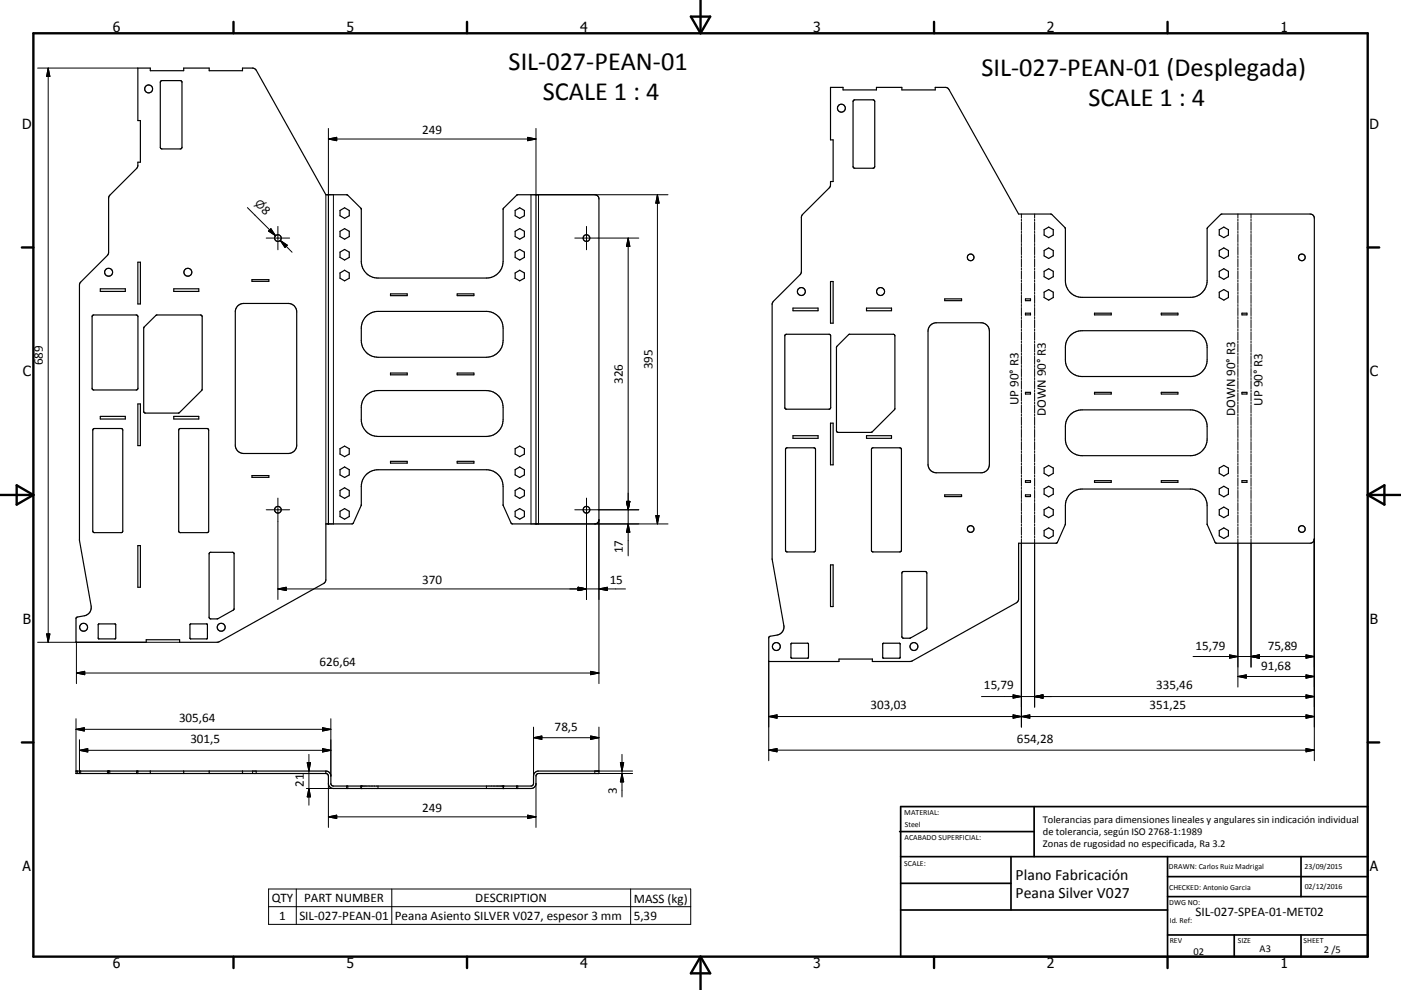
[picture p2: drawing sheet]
<svg xmlns="http://www.w3.org/2000/svg" width="420mm" height="297mm" viewBox="0 0 420 297" stroke-linecap="round" stroke-linejoin="round" font-family="sans-serif">
<g fill="none" stroke="#000" stroke-width=".36">
<path d="M41.3 20.4h3.8v.8h10v-.8h7.6v.8h10v-.8h3l.8 .3 21.2 37.7 6.5 .1 4.1 4.1v15.8a5 5 0 0 0 5 5h32.5a5 5 0 0 0 5-5v-15.7l4.2-4.2 23.3-.1a1.26 1.26 0 0 1 1.3 1.3v96.2a1.22 1.22 0 0 1-1.3 1.3h-24.8l-.3-.3-2.4-5.4v-5.6a5 5 0 0 0-5-5h-32.5a5 5 0 0 0-5 5v5.6l-2.4 5.5-.4 .2h-7.8v16.7l-.4 1-31.5 17.6-.7 .2h-11.2v-.8h-10.1v.8h-20.9l-.1-7.3 .4-.3 2.1-.4a2.53 2.53 0 0 0 2-2.9l-3.5-19.7v-76.6l.4-.9 8.3-8.4 .1-16.8 .2-.6 8.1-8.2 .4-.7v-1.2h.8v-12.5h-.8zM48.3 24.3l5.8-.1 .4 .3 .1 19.7-.4 .5h-5.6l-.5-.4v-19.6zM249 26.2h3.8v.8h10v-.8h7.6v.8h10v-.8h3l.8 .2 21.2 37.8h9.7l4.2 4.2 .1 15.8a5 5 0 0 0 5 5h32.5a5 5 0 0 0 5-5v-15.6l4.2-4.3 26.7-.1a1.22 1.22 0 0 1 1.2 1.3v96.2a1.26 1.26 0 0 1-1.2 1.3l-28.4-.1-2.5-5.6v-5.6a5 5 0 0 0-5-5h-32.5a5 5 0 0 0-5 5v5.5l-2.6 5.7-11.4 .1v16.7l-.4 1-31.5 17.6-.7 .2h-11.3v-.8h-10v.8h-21v-7.3l.4-.3 2.1-.4a2.49 2.49 0 0 0 2-2.9l-3.5-19.9v-76.4l.4-.9 8.3-8.4 .2-17.3 8.2-8.4 .3-.4 .1-1.4h.8v-12.5h-.8zM256 30.1l5.7-.1 .5 .3 .1 19.7-.4 .4-5.6 .1-.5-.4v-19.6zM98.5 58.4v98.8M160.7 58.4v98.8M41.3 78.7h.8v12.5h-.8zM101.9 63.2l1.4-.9 1.4 .9v1.5l-1.4 .8-1.4-.8zM101.9 69.4l1.4-.8 1.4 .8v1.6l-1.4 .8-1.4-.8zM101.9 75.6l1.4-.8 1.4 .8v1.6l-1.4 .8-1.4-.8zM154.4 63.2l1.4-.9 1.4 .9v1.5l-1.4 .8-1.4-.8zM154.4 69.4l1.4-.8 1.4 .8v1.6l-1.4 .8-1.4-.8z"/>
<path d="M154.4 75.6l1.4-.8 1.4 .8v1.6l-1.4 .8-1.4-.8zM313 68.9l1.4-.8 1.4 .8v1.6l-1.4 .8-1.4-.8zM313 75.2l1.4-.8 1.4 .8v1.6l-1.4 .7-1.4-.7zM365.5 68.9l1.4-.8 1.4 .8v1.6l-1.4 .8-1.4-.8zM365.5 75.2l1.4-.8 1.4 .8v1.6l-1.4 .7-1.4-.7zM27.7 94.7l.4-.2h12.7l.5 .2 .1 21.8-.3 .4-13 .1-.4-.2zM30.1 86.6h7.5v.8h-7.5zM43.2 98.1l3.9-3.6h13l.5 .3v22.1l-7 7h-10l-.5-.3v-25.1zM52.1 86.6h7.5v.8h-7.5zM71.4 91.6l.9-.5 .8-.1h13.3a2.5 2.5 0 0 1 2.6 2.6v40a2.55 2.55 0 0 1-2.6 2.4h-13.3a2.5 2.5 0 0 1-2.6-2.4v-40l.3-1.1zM75.5 83.9h5.1v.5h-5.1zM101.9 81.9l1.4-.8 1.4 .8v1.6l-1.4 .8-1.4-.8z"/>
<path d="M109.6 95.1a5 5 0 0 1 3.7-1.7h32.5a5.1 5.1 0 0 1 5 5v3.8a5.1 5.1 0 0 1-5 5h-32.5a5 5 0 0 1-5-5v-4.3l.4-1.5zM117.1 88.2h5v.5h-5zM137.1 88.2h5v.5h-5zM154.4 81.9l1.4-.8 1.4 .8v1.6l-1.4 .8-1.4-.8zM237.7 92.4h7.6v.8h-7.6zM249 84.5h.8v12.5h-.8zM259.8 92.4h7.5v.8h-7.5zM278.8 97.7l.9-.6 1-.3h13.4a2.5 2.5 0 0 1 2.5 2.5v40a2.5 2.5 0 0 1-2.5 2.5h-13.4a2.5 2.5 0 0 1-2.5-2.5v-40zM283.2 89.7h5.1v.5h-5.1zM307.4 89.7h1.5v.5h-1.5zM307.4 94h1.5v.5h-1.5zM313 81.4l1.4-.8 1.4 .8v1.6l-1.4 .8-1.4-.8z"/>
<path d="M313 87.7l1.4-.8 1.4 .8v1.6l-1.4 .7-1.4-.7zM328.1 94h5.1v.5h-5.1zM348.2 94h4.9v.5h-4.9zM365.5 81.4l1.4-.8 1.4 .8v1.6l-1.4 .8-1.4-.8zM365.5 87.7l1.4-.8 1.4 .8v1.6l-1.4 .7-1.4-.7zM372.3 94h1.5v.5h-1.5zM109.6 118.8a5 5 0 0 1 3.7-1.6h32.5a5.1 5.1 0 0 1 5 5v3.7a5.1 5.1 0 0 1-5 5h-32.5a5 5 0 0 1-5-5v-4.3l.4-1.5zM117.1 111.9h5v.6h-5zM137.1 111.9h5v.6h-5zM235.4 100.5l.4-.2h12.7l.5 .3v21.7l-.2 .4-13.2 .1-.3-.4zM254.4 100.4l13.4-.1 .5 .3v22.1l-7 7h-10l-.5-.3v-25.2zM307.4 117.7h1.5v.5h-1.5z"/>
<path d="M321.1 100.5l1.8-1.1 1.5-.2h32.5a5 5 0 0 1 5 5v3.8a5 5 0 0 1-5 5h-32.5a5 5 0 0 1-5-5v-3.8a5 5 0 0 1 1.7-3.7zM328.1 117.7h5.1v.5h-5.1zM348.2 117.7h4.9v.5h-4.9zM372.3 117.7h1.5v.5h-1.5zM27.9 128.8l.4-.2h8l.5 .3v30.4l-.3 .5h-8.2l-.5-.3zM30.1 124.9h7.5v.8h-7.5zM41.3 121.2h.8v12.5h-.8zM52.1 124.9h7.5v.8h-7.5zM53.8 128.7l8.3-.1 .4 .3 .1 30.4-.4 .5h-8.1l-.5-.3v-30.4zM101.9 134.6l1.4-.8 1.4 .8v1.6l-1.4 .8-1.4-.8zM117.1 138.4h5v.5h-5zM137.1 138.4h5v.5h-5z"/>
<path d="M154.4 134.6l1.4-.8 1.4 .8v1.6l-1.4 .8-1.4-.8zM235.7 134.4l8.3-.1 .5 .4v30.4l-.3 .5h-8.2l-.5-.4v-30.4zM237.7 130.7h7.6v.8h-7.6zM249 127h.8v12.5h-.8zM259.8 130.7h7.5v.8h-7.5zM261.3 134.6l.4-.3h8l.5 .4 .1 30.4-.4 .5h-8.2l-.4-.4zM321.1 124.2l1.3-.8 2-.4h32.5a5 5 0 0 1 5 5v3.7a5 5 0 0 1-5 5h-32.5a5 5 0 0 1-5-5v-3.7a5 5 0 0 1 1.7-3.8zM75.5 142.7h5.1v.5h-5.1zM101.9 153.4l1.4-.8 1.4 .8v1.6l-1.4 .8-1.4-.8zM101.9 140.9l1.4-.8 1.4 .8v1.6l-1.4 .8-1.4-.8zM101.9 147.2l1.4-.9 1.4 .9v1.5l-1.4 .8-1.4-.8zM154.4 153.4l1.4-.8 1.4 .8v1.6l-1.4 .8-1.4-.8z"/>
<path d="M154.4 140.9l1.4-.8 1.4 .8v1.6l-1.4 .8-1.4-.8zM154.4 147.2l1.4-.9 1.4 .9v1.5l-1.4 .8-1.4-.8zM283.2 148.5h5.1v.5h-5.1zM307.4 148.5h1.5v.5h-1.5zM307.4 144.2h1.5v.5h-1.5zM313 159.2l1.4-.8 1.4 .8v1.6l-1.4 .7-1.4-.7zM313 140.4l1.4-.8 1.4 .8v1.6l-1.4 .8-1.4-.8zM313 146.7l1.4-.8 1.4 .8v1.6l-1.4 .8-1.4-.8zM313 152.9l1.4-.8 1.4 .8v1.6l-1.4 .8-1.4-.8zM328.1 144.2h5.1v.5h-5.1zM348.2 144.2h4.9v.5h-4.9zM365.5 159.2l1.4-.8 1.4 .8v1.6l-1.4 .7-1.4-.7z"/>
<path d="M365.5 140.4l1.4-.8 1.4 .8v1.6l-1.4 .8-1.4-.8zM365.5 146.7l1.4-.8 1.4 .8v1.6l-1.4 .8-1.4-.8zM365.5 152.9l1.4-.8 1.4 .8v1.6l-1.4 .8-1.4-.8zM372.3 144.2h1.5v.5h-1.5zM41.3 163.7h.8v12.5h-.8zM62.9 165.8l6.8-.1 .5 .5v16.5l-5.1 3h-2.1l-.3-.5v-19zM249 169.5h.8v12.5h-.8zM270.5 171.7l.4-.2h6.5l.5 .5v16.5l-5.2 3-2-.1-.3-.4zM29.5 187.3h5.1v4.3l-5 .1zM56.9 187.3h5.2l.1 4.2-5.1 .2zM237.2 193h5.1v4.4h-5.1zM264.7 193h5.1v4.4h-5.1z"/>
<path d="M23.8 231.3v.8M32.6 231.3v.8M41.3 231.3v.8M45.1 231.3v.8M55.1 231.3v.8M62.7 231.3v.8M72.7 231.3v.8M97.7 231.3h-74.9v.8h74.9M97.7 231.3v.8M97.7 231.3a1.47 1.47 0 0 1 1.5 1.5v2.5l.4 .4 .4 .1h59.2l.4-.1 .3-.4 .1-2.5a1.48 1.48 0 0 1 1.5-1.5h18.1v.8h-18.3l-.6 .5v2.5a1.47 1.47 0 0 1-1.5 1.5h-59.2a1.48 1.48 0 0 1-1.5-1.5l-.1-2.5-.7-.5M108.3 235.8v.8M150.8 235.8v.8"/>
<circle cx="44.6" cy="26.7" r="1.19"/>
<circle cx="252.2" cy="32.5" r="1.19"/>
<circle cx="83.3" cy="71.4" r=".99"/>
<circle cx="175.8" cy="71.4" r="1"/>
<circle cx="291" cy="77.2" r="1"/>
<circle cx="390.3" cy="77.2" r="1"/>
<circle cx="32.6" cy="81.7" r="1.19"/>
<circle cx="56.3" cy="81.7" r="1.18"/>
<circle cx="240.3" cy="87.5" r="1.18"/>
<circle cx="264" cy="87.5" r="1.18"/>
<circle cx="83.3" cy="152.9" r="1"/>
<circle cx="175.8" cy="152.9" r="1"/>
<circle cx="291" cy="158.7" r=".99"/>
<circle cx="390.3" cy="158.7" r="1"/>
<circle cx="25.1" cy="188.2" r="1.19"/>
<circle cx="66.3" cy="188.2" r="1.19"/>
<circle cx="232.7" cy="194" r="1.18"/>
<circle cx="274" cy="194" r="1.18"/>
</g>
<g fill="none" stroke="#000" stroke-width=".3">
<path d="M11.3 20.4h30M14.5 20.4v172.3M14.5 20.4l.5 2.5h-1zM98.5 38.5v19.9M160.7 38.5v19.9h39.6M97.7 58.4v98.8M98.5 41.7l2.4-.5v1zM98.5 41.7h62.2M100 58.4v98.8M158.2 41.2l2.5 .5-2.5 .5zM159.2 58.4v98.8M161.5 58.4v98.8"/>
<path d="M197.1 58.4v98.8M197.1 58.4l.5 2.5h-1zM74.2 62.3l8.4 8.4M79.8 71.4h7M80.5 69.3l.7-.7 1.4 2.1zM83.3 67.9v7M84 72.1l3.6 3.6M84 72.1l2.1 1.5-.7 .6zM172.3 71.4h19.2M175.8 67.9v7M188.3 71.4v95.4M188.3 71.4l.5 2.5h-1z"/>
<path d="M306.2 64.2v1.2M306.2 65.7v.6M306.2 66.7v2.4M306.2 69.4v.6M306.2 70.3v2.4M306.2 73.1v.6M306.2 74v2.4M306.2 76.7v.6M306.2 77.6v2.5M310.2 64.2v1.2M310.2 65.7v.6M310.2 66.7v2.4"/>
<path d="M310.2 69.4v.6M310.2 70.3v2.4M310.2 73.1v.6M310.2 74v2.4M310.2 76.7v.6M310.2 77.6v2.5M371.1 64.2v1.2M371.1 65.7v.6M371.1 66.7v2.4M371.1 69.4v.6M371.1 70.3v2.4M371.1 73.1v.6"/>
<path d="M371.1 74v2.4M371.1 76.7v.6M371.1 77.6v2.5M375.1 64.2v1.2M375.1 65.7v.6M375.1 66.7v2.4M375.1 69.4v.6M375.1 70.3v2.4M375.1 73.1v.6M375.1 74v2.4M375.1 76.7v.6M375.1 77.6v2.5"/>
<path d="M306.2 80.4v.6M306.2 81.3v2.4M306.2 84v.6M306.2 84.9v2.5M306.2 87.7v.6M306.2 88.6v2.4M306.2 91.3v.7M306.2 92.3v2.4M306.2 95v.6M306.2 95.9v2.5M306.2 98.7v.6M306.2 99.6v2.4"/>
<path d="M310.2 80.4v.6M310.2 81.3v2.4M310.2 84v.6M310.2 84.9v2.5M310.2 87.7v.6M310.2 88.6v2.4M310.2 91.3v.7M310.2 92.3v2.4M310.2 95v.6M310.2 95.9v2.5M310.2 98.7v.6M310.2 99.6v2.4"/>
<path d="M371.1 80.4v.6M371.1 81.3v2.4M371.1 84v.6M371.1 84.9v2.5M371.1 87.7v.6M371.1 88.6v2.4M371.1 91.3v.7M371.1 92.3v2.4M371.1 95v.6M371.1 95.9v2.5M371.1 98.7v.6M371.1 99.6v2.4"/>
<path d="M375.1 80.4v.6M375.1 81.3v2.4M375.1 84v.6M375.1 84.9v2.5M375.1 87.7v.6M375.1 88.6v2.4M375.1 91.3v.7M375.1 92.3v2.4M375.1 95v.6M375.1 95.9v2.5M375.1 98.7v.6M375.1 99.6v2.4"/>
<path d="M306.2 102.3v.6M306.2 103.2v2.5M306.2 106v.6M306.2 106.9v2.4M306.2 109.6v.6M306.2 110.5v2.5M306.2 113.3v.6M306.2 114.2v2.4M306.2 116.9v.7M306.2 117.9v2.4M310.2 102.3v.6M310.2 103.2v2.5"/>
<path d="M310.2 106v.6M310.2 106.9v2.4M310.2 109.6v.6M310.2 110.5v2.5M310.2 113.3v.6M310.2 114.2v2.4M310.2 116.9v.7M310.2 117.9v2.4M371.1 102.3v.6M371.1 103.2v2.5M371.1 106v.6M371.1 106.9v2.4"/>
<path d="M371.1 109.6v.6M371.1 110.5v2.5M371.1 113.3v.6M371.1 114.2v2.4M371.1 116.9v.7M371.1 117.9v2.4M375.1 102.3v.6M375.1 103.2v2.5M375.1 106v.6M375.1 106.9v2.4M375.1 109.6v.6M375.1 110.5v2.5"/>
<path d="M375.1 113.3v.6M375.1 114.2v2.4M375.1 116.9v.7M375.1 117.9v2.4M306.2 120.6v.6M306.2 121.5v2.5M306.2 124.3v.6M306.2 125.2v2.4M306.2 127.9v.6M306.2 128.8v2.5M306.2 131.6v.6M306.2 132.5v2.4"/>
<path d="M306.2 135.2v.6M306.2 136.1v2.5M306.2 138.9v.6M306.2 139.8v2.4M310.2 120.6v.6M310.2 121.5v2.5M310.2 124.3v.6M310.2 125.2v2.4M310.2 127.9v.6M310.2 128.8v2.5M310.2 131.6v.6M310.2 132.5v2.4"/>
<path d="M310.2 135.2v.6M310.2 136.1v2.5M310.2 138.9v.6M310.2 139.8v2.4M371.1 120.6v.6M371.1 121.5v2.5M371.1 124.3v.6M371.1 125.2v2.4M371.1 127.9v.6M371.1 128.8v2.5M371.1 131.6v.6M371.1 132.5v2.4"/>
<path d="M371.1 135.2v.6M371.1 136.1v2.5M371.1 138.9v.6M371.1 139.8v2.4M375.1 120.6v.6M375.1 121.5v2.5M375.1 124.3v.6M375.1 125.2v2.4M375.1 127.9v.6M375.1 128.8v2.5M375.1 131.6v.6M375.1 132.5v2.4"/>
<path d="M375.1 135.2v.6M375.1 136.1v2.5M375.1 138.9v.6M375.1 139.8v2.4M79.8 152.9h7M83.3 149.4v30.5M160.7 157.2h39.6M172.3 152.9h19.2M175.8 149.4v30.5M179.6 155.9v49.2M187.8 150.4h1l-.5 2.5zM188.3 157.2l.5 2.5h-1z"/>
<path d="M196.6 154.7h1l-.5 2.5zM306.2 142.6v.6M306.2 143.5v2.4M306.2 146.2v.6M306.2 147.1v2.5M306.2 149.9v.6M306.2 150.8v2.4M306.2 153.5v.6M306.2 154.4v2.5M306.2 157.2v.6M306.2 158.1v2.4M310.2 142.6v.6"/>
<path d="M310.2 143.5v2.4M310.2 146.2v.6M310.2 147.1v2.5M310.2 149.9v.6M310.2 150.8v2.4M310.2 153.5v.6M310.2 154.4v2.5M310.2 157.2v.6M310.2 158.1v2.4M371.1 142.6v.6M371.1 143.5v2.4M371.1 146.2v.6"/>
<path d="M371.1 147.1v2.5M371.1 149.9v.6M371.1 150.8v2.4M371.1 153.5v.6M371.1 154.4v2.5M371.1 157.2v.6M371.1 158.1v2.4M375.1 142.6v.6M375.1 143.5v2.4M375.1 146.2v.6M375.1 147.1v2.5M375.1 149.9v.6"/>
<path d="M375.1 150.8v2.4M375.1 153.5v.6M375.1 154.4v2.5M375.1 157.2v.6M375.1 158.1v2.4M83.3 176.7h104.2M83.3 176.7l2.5-.5v1zM173.3 176.2l2.5 .5-2.5 .5zM179.6 176.7l2.5-.5v1zM306.2 160.8v.6M306.2 161.8v56.3M310.2 160.8v.6"/>
<path d="M310.2 161.8v50.3M371.1 160.8v.6M371.1 161.8v44.3M375.1 160.8v.6M375.1 161.8v38.3M394 161.7v66.5M11.3 192.7h42.6M14 190.2h1l-.5 2.5zM22.9 192.7v12.4M230.5 198.3v29.9M357.7 197h36.3M368.6 196.5l2.5 .5-2.5 .5z"/>
<path d="M375.1 197l2.5-.5v1zM391.6 196.5l2.4 .5-2.4 .5zM22.8 218.8h76.4M22.8 218.8l2.5-.5v1zM22.8 215.6v15.7M22.9 201.9h156.7M22.9 201.9l2.5-.5v1zM96.7 218.3l2.5 .5-2.5 .5zM99.2 215.6v17.2M160 218.1v14.7M177.1 201.4l2.5 .5-2.5 .5zM179.6 218.1v13.2"/>
<path d="M230.5 215h163.5M230.5 215l2.5-.5v1zM294.3 209h99.7M303.7 214.5v1l5-1v1zM303.7 208.5l2.5 .5-2.5 .5zM310.2 209l2.5-.5v1zM371.1 203h22.9M371.1 203l2.5-.5v1zM391.6 202.5l2.4 .5-2.4 .5zM391.6 208.5l2.4 .5-2.4 .5zM391.6 214.5l2.4 .5-2.4 .5zM23.2 231.3v.8"/>
<path d="M23.8 225.1h75.4M23.8 225.1l2.5-.5v1zM23.8 221.9v9.4M24.2 231.3v.8M32.2 231.3v.8M32.9 231.3v.8M40.9 231.3v.8M75.7 231.3v.8M76.8 231.3v.8M91.9 236.6h8.1M92.1 228.8h1l-.5 2.5zM92.6 226.3v15.3"/>
<path d="M92.6 236.6l.5 2.5h-1zM96.7 224.6l2.5 .5-2.5 .5zM98.5 235.1v13.1M103.9 235.8v.8M104.3 235.8v.8M108.2 235.8v.8M113.3 235.8v.8M145.8 235.8v.8M151 235.8v.8M154.9 235.8v.8M155.2 235.8v.8M160 221.3h19.6"/>
<path d="M160 221.3l2.4-.5v1zM160.7 235.1v13.1M177.1 220.8l2.5 .5-2.5 .5zM186 228.8h1l-.5 2.5zM186.5 226.3v12.8M186.5 232.1l.5 2.5h-1zM189.7 231.3h-11.4v.8h11.4M230.5 225.1h163.5M230.5 225.1l2.5-.5v1zM391.6 224.6l2.4 .5-2.4 .5zM98.5 245.1h62.2M98.5 245.1l2.4-.5v1z"/>
<path d="M158.2 244.6l2.5 .5-2.5 .5zM80.5 266.7h126.6v10.6h-126.6zM80.5 272h126.6M88.8 266.7v10.6M117.5 266.7v10.6M189.1 266.7v10.6"/>
</g>
<g fill="#000">
<circle cx="108.3" cy="236.6" r=".18"/>
<circle cx="108.3" cy="235.8" r=".18"/>
<circle cx="150.8" cy="236.6" r=".18"/>
<circle cx="150.8" cy="235.8" r=".18"/>
</g>
<g fill="none" stroke="#000" stroke-width=".71">
<path d="M10 10h400v277h-400zM70 6.6v3.4M140 6.6v3.4M207.1 5h5.8l-2.9 5zM210 0v10M280 6.6v3.4M350 6.6v3.4M6.6 74.2h3.4M410 74.2h3.5M0 148.5h10M5 145.6l5 2.9-5 2.9zM410 148.5h10.1"/>
<path d="M410 148.5l5.1-2.9v5.8zM6.6 222.7h3.4M410 222.7h3.5M70 287v3.4M140 287v3.4M210 287v10M210 287l2.9 5h-5.8zM280 287v3.4M350 287v3.4"/>
</g>
<g fill="none" stroke="#000" stroke-width=".51">
<path d="M269.7 249.5h40.3M270 242h140v45h-140zM270 257h140M303.1 257v16M310 242v15M350 257v30M390.1 257v12M270 265h33.1M270 273h80M350 269h60M350 263h60M350 280.5h60"/>
<path d="M370 280.5v6.5M390.1 280.5v6.5"/>
</g>
<g fill="#000" stroke="#000" stroke-width=".3">
<path d="M14.5 20.4l.5 2.5h-1zM98.5 41.7l2.4-.5v1zM158.2 41.2l2.5 .5-2.5 .5zM80.5 69.3l.7-.7 1.4 2.1zM84 72.1l2.1 1.5-.7 .6zM188.3 71.4l.5 2.5h-1zM197.1 58.4l.5 2.5h-1zM187.8 150.4h1l-.5 2.5zM188.3 157.2l.5 2.5h-1zM196.6 154.7h1l-.5 2.5zM83.3 176.7l2.5-.5v1zM173.3 176.2l2.5 .5-2.5 .5z"/>
<path d="M179.6 176.7l2.5-.5v1zM14 190.2h1l-.5 2.5zM368.6 196.5l2.5 .5-2.5 .5zM375.1 197l2.5-.5v1zM391.6 196.5l2.4 .5-2.4 .5zM22.8 218.8l2.5-.5v1zM22.9 201.9l2.5-.5v1zM96.7 218.3l2.5 .5-2.5 .5zM177.1 201.4l2.5 .5-2.5 .5zM230.5 215l2.5-.5v1zM303.7 208.5l2.5 .5-2.5 .5zM303.7 214.5l2.5 .5-2.5 .5z"/>
<path d="M306.2 215l2.5-.5v1zM310.2 209l2.5-.5v1zM371.1 203l2.5-.5v1zM391.6 202.5l2.4 .5-2.4 .5zM391.6 208.5l2.4 .5-2.4 .5zM391.6 214.5l2.4 .5-2.4 .5zM23.8 225.1l2.5-.5v1zM92.1 228.8h1l-.5 2.5zM92.6 236.6l.5 2.5h-1zM96.7 224.6l2.5 .5-2.5 .5zM160 221.3l2.4-.5v1zM177.1 220.8l2.5 .5-2.5 .5z"/>
<path d="M186 228.8h1l-.5 2.5zM186.5 232.1l.5 2.5h-1zM230.5 225.1l2.5-.5v1zM391.6 224.6l2.4 .5-2.4 .5zM98.5 245.1l2.4-.5v1zM158.2 244.6l2.5 .5-2.5 .5z"/>
</g>
<g font-size="7.9">
<text x="152.5" y="21">SIL-027-PEAN-01</text>
<text x="294.3" y="22.9">SIL-027-PEAN-01 (Desplegada)</text>
<text x="162.7" y="30">SCALE 1 : 4</text>
<text x="326.3" y="31.8">SCALE 1 : 4</text>
</g>
<g font-size="4.7">
<text x="304.5" y="263.9">Plano Fabricación</text>
<text x="304.5" y="269.3">Peana Silver V027</text>
</g>
<g font-size="4.2">
<text x="33.9" y="9.6">6</text>
<text x="103.9" y="9.6">5</text>
<text x="173.9" y="9.6">4</text>
<text x="243.8" y="9.6">3</text>
<text x="313.9" y="9.6">2</text>
<text x="383.9" y="9.6">1</text>
<text x="6.7" y="38.7">D</text>
<text x="410.5" y="38.7">D</text>
<text x="6.9" y="112.9">C</text>
<text x="410.7" y="112.9">C</text>
<text x="6.9" y="187.1">B</text>
<text x="410.7" y="187.1">B</text>
<text x="6.8" y="261.4">A</text>
<text x="410.7" y="261.4">A</text>
<text x="33.9" y="290.4">6</text>
<text x="103.9" y="290.4">5</text>
<text x="173.9" y="290.4">4</text>
<text x="243.8" y="290.4">3</text>
<text x="313.9" y="290.4">2</text>
<text x="383.9" y="290.4">1</text>
</g>
<g font-size="3.9">
<text x="126.6" y="40.1">249</text>
<text x="78.2" y="63.3" transform="rotate(45 78.2 63.3)">8</text>
<text x="12.9" y="109.6" transform="rotate(-90 12.9 109.6)">689</text>
<text x="195.6" y="110.8" transform="rotate(-90 195.6 110.8)">395</text>
<text x="186.8" y="115.2" transform="rotate(-90 186.8 115.2)">326</text>
<text x="305.4" y="121.5" transform="rotate(-90 305.4 121.5)">UP 90° R3</text>
<text x="313.5" y="124.9" transform="rotate(-90 313.5 124.9)">DOWN 90° R3</text>
<text x="370.3" y="124.8" transform="rotate(-90 370.3 124.8)">DOWN 90° R3</text>
<text x="378.5" y="121.7" transform="rotate(-90 378.5 121.7)">UP 90° R3</text>
<text x="186.8" y="165.9" transform="rotate(-90 186.8 165.9)">17</text>
<text x="126.6" y="175.1">370</text>
<text x="182.8" y="175.1">15</text>
<text x="358.4" y="194.9">15,79</text>
<text x="380.1" y="194.9">75,89</text>
<text x="95.8" y="199.8">626,64</text>
<text x="378.1" y="200.9">91,68</text>
<text x="295" y="206.8">15,79</text>
<text x="346.6" y="206.8">335,46</text>
<text x="261" y="212.9">303,03</text>
<text x="344.7" y="212.9">351,25</text>
<text x="53.7" y="216.7">305,64</text>
<text x="166.3" y="219.2">78,5</text>
<text x="57.1" y="223">301,5</text>
<text x="304.9" y="223">654,28</text>
<text x="91.1" y="236" transform="rotate(-90 91.1 236)">21</text>
<text x="184.9" y="238.3" transform="rotate(-90 184.9 238.3)">3</text>
<text x="126.6" y="243.5">249</text>
<text x="81.4" y="270.6">QTY</text>
<text x="83.7" y="275.9">1</text>
<text x="89.7" y="275.9">SIL-027-PEAN-01</text>
<text x="91.2" y="270.6">PART NUMBER</text>
<text x="118.4" y="275.9">Peana Asiento SILVER V027, espesor 3 mm</text>
<text x="142.5" y="270.6">DESCRIPTION</text>
<text x="190" y="270.8">MASS (kg)</text>
<text x="190" y="275.9">5,39</text>
<text x="358.4" y="274.9">SIL-027-SPEA-01-MET02</text>
</g>
<text font-size="3.3" x="76.2" y="61.3" transform="rotate(45 76.2 61.3)">⌀</text>
<g font-size="3.1">
<text x="312.7" y="246.8">Tolerancias para dimensiones lineales y angulares sin indicación individual</text>
<text x="312.7" y="250.4">de tolerancia, según ISO 2768-1:1989</text>
<text x="312.7" y="254">Zonas de rugosidad no especificada, Ra 3.2</text>
<text x="357.8" y="286.5">02</text>
<text x="377.6" y="285.6">A3</text>
<text x="396.9" y="285.9">2 /5</text>
</g>
<g font-size="2.4">
<text x="271.1" y="244.4">MATERIAL:</text>
<text x="271.2" y="252">ACABADO SUPERFICIAL:</text>
<text x="271.3" y="248">Steel</text>
<text x="271.1" y="259.7">SCALE:</text>
<text x="350.4" y="260.8">DRAWN: Carlos Ruiz Madrigal</text>
<text x="391.1" y="260.6">23/09/2015</text>
<text x="350.5" y="267">CHECKED: Antonio Garcia</text>
<text x="391.2" y="266.7">02/12/2016</text>
<text x="350.5" y="271.4">DWG NO:</text>
<text x="350.7" y="276.9">Id. Ref:</text>
<text x="350.7" y="282.8">REV</text>
<text x="371.1" y="282.9">SIZE</text>
<text x="390.8" y="283">SHEET</text>
</g>
</svg>
